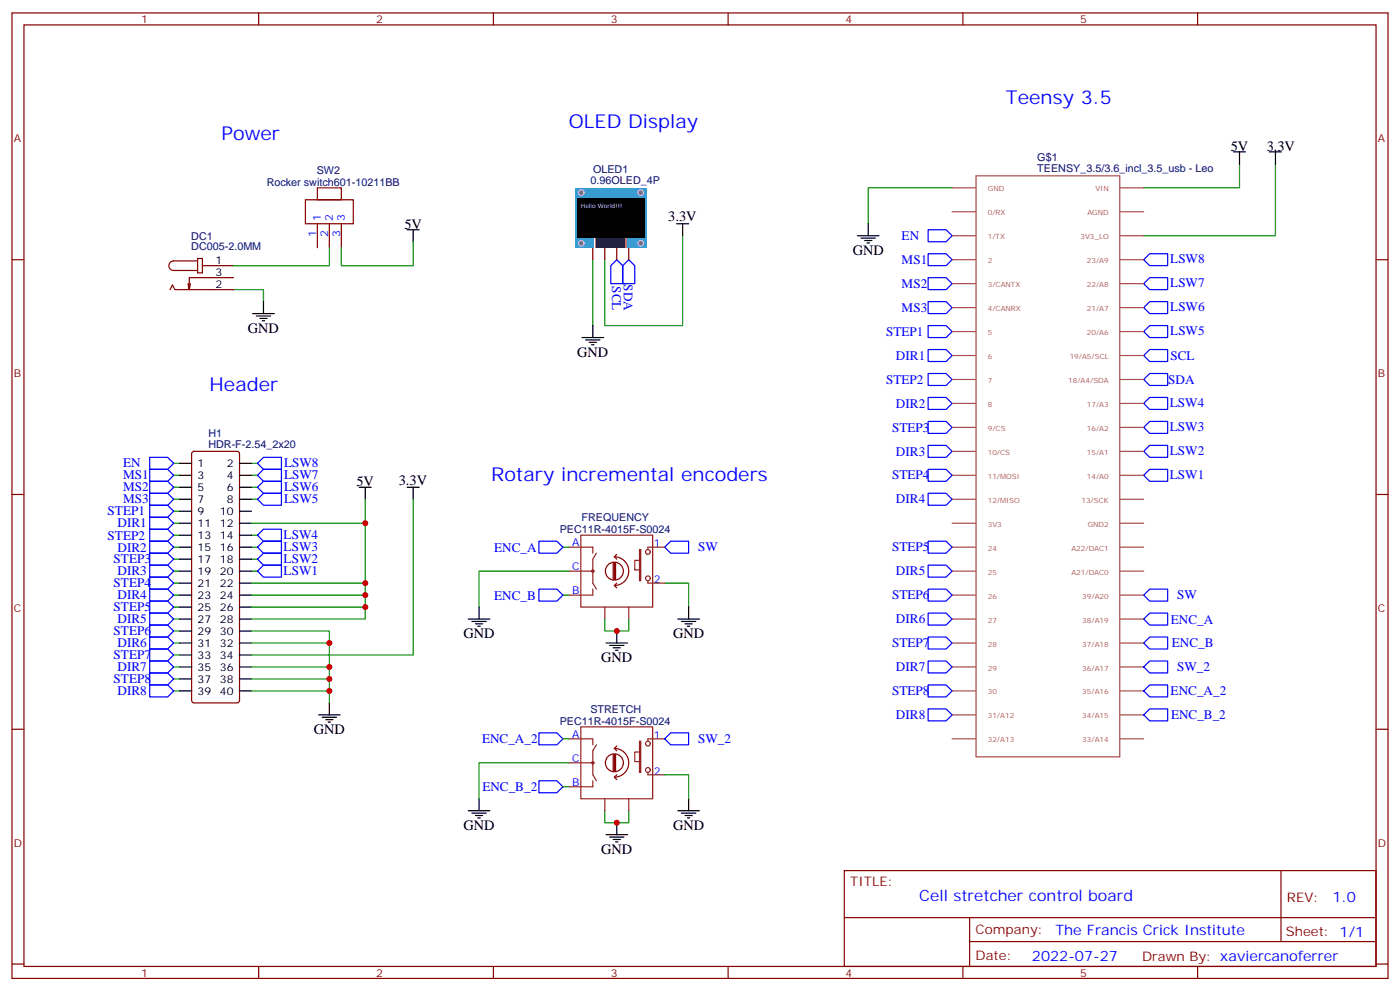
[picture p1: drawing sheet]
<svg xmlns="http://www.w3.org/2000/svg" width="412mm" height="292mm" viewBox="0 0 412 292" stroke-linecap="round" stroke-linejoin="round" font-family="sans-serif">
<g fill="none" stroke="#870000" stroke-width=".35">
<path d="M3.5 3.8h405.4v284.3h-405.4zM7.1 7.3h398.2v277.3h-398.2zM76.2 3.8v3.5M145.3 3.8v3.5M214.5 3.8v3.5M283.6 3.8v3.5M352.8 3.8v3.5M3.5 76.5h3.6M58.2 76.1h1.4v4.3h-1.4zM58.2 76.8h-7a1.41 1.41 0 0 0-1.5 1.4 1.41 1.41 0 0 0 1.5 1.5h7M59.6 78.2h9.2M174.6 73v3.5"/>
<path d="M178.2 73v3.5M181.7 73v3.5M185.2 73v3.5M405.3 76.5h3.6M50.1 85.3l.7-1.4 .7 1.4h17.3M56.1 83.5l-.4 1.8M68.8 81.8h-13.1v3.5l-.3-1.8M3.5 145.6h3.6M405.3 145.6h3.6M3.5 214.8h3.6M405.3 214.8h3.6M248.7 256.4h156.6v28.2h-156.6z"/>
<path d="M377.3 256.4v20.9M248.7 270.2h156.5M285.6 277.3h119.6M285.6 270.2v14.2M3.5 283.9h3.6M76.2 284.6v3.5M145.3 284.6v3.5M214.5 284.6v3.5M283.6 284.6v3.5M352.8 284.6v3.5M405.3 283.9h3.6"/>
</g>
<path d="M280.5 55.3h-24.7v10.6M365.1 48.3v7h-28.2M375.7 48.3v21.1h-38.8M174.6 76.5v19.4M201.1 69.4v26.5h-22.9v-19.4M68.8 85.3h8.8v3.5M165.8 175.3h1.8M165.8 161.1h1.8M167.6 168.2h-26.5v10.6M195.8 171.7h7v7.1" fill="none" stroke="#008700" stroke-width=".35"/>
<g fill="none" stroke="#00f" stroke-width=".35">
<path d="M181.7 76.5l1.7 1.7v5.3h-3.5v-5.3zM185.2 76.5l1.8 1.7v5.3h-3.6v-5.3zM273.4 74.7h5.3l1.8 1.8-1.8 1.7h-5.3zM273.4 67.7h5.3l1.8 1.7-1.8 1.8h-5.3zM338.7 74.7h5.3v3.5h-5.3l-1.8-1.7zM273.4 95.9h5.3l1.8 1.7-1.8 1.8h-5.3zM273.4 88.8h5.3l1.8 1.8-1.8 1.8h-5.3zM273.4 81.8h5.3l1.8 1.7-1.8 1.8h-5.3zM336.9 90.6l1.8-1.8h5.3v3.6h-5.3zM336.9 97.6l1.8-1.7h5.3v3.5h-5.3zM338.7 81.8h5.3v3.5h-5.3l-1.8-1.8zM273.4 117.1h5.3l1.8 1.7-1.8 1.8h-5.3z"/>
<path d="M273.4 110h5.3l1.8 1.8-1.8 1.7h-5.3zM273.4 102.9h5.3l1.8 1.8-1.8 1.8h-5.3zM336.9 111.8l1.8-1.8h5.3v3.5h-5.3zM336.9 104.7l1.8-1.8h5.3v3.6h-5.3zM336.9 118.8l1.8-1.7h5.3v3.5h-5.3zM273.4 138.2h5.3l1.8 1.8-1.8 1.7h-5.3zM273.4 131.2h5.3l1.8 1.7-1.8 1.8h-5.3zM273.4 124.1h5.3l1.8 1.8-1.8 1.7h-5.3zM338.7 124.1h5.3v3.5h-5.3l-1.8-1.7zM338.7 131.2h5.3v3.5h-5.3l-1.8-1.8zM338.7 138.2h5.3v3.5h-5.3l-1.8-1.7zM158.7 159.4h5.3l1.8 1.7-1.8 1.8h-5.3z"/>
<path d="M273.4 159.4h5.3l1.8 1.7-1.8 1.8h-5.3zM273.4 145.3h5.3l1.8 1.7-1.8 1.8h-5.3zM158.7 173.5h5.3l1.8 1.8-1.8 1.7h-5.3zM195.8 161.1l1.8-1.7h5.2v3.5h-5.2zM273.4 173.5h5.3l1.8 1.8-1.8 1.7h-5.3zM273.4 166.4h5.3l1.8 1.8-1.8 1.8h-5.3zM336.9 175.3l1.8-1.8h5.3v3.5h-5.3zM273.4 194.7h5.3l1.8 1.7-1.8 1.8h-5.3zM273.4 187.6h5.3l1.8 1.8-1.8 1.7h-5.3zM273.4 180.6h5.3l1.8 1.7-1.8 1.8h-5.3zM336.9 182.3l1.8-1.7h5.3v3.5h-5.3zM336.9 189.4l1.8-1.8h5.3v3.5h-5.3z"/>
<path d="M273.4 208.8h5.3l1.8 1.7-1.8 1.8h-5.3zM273.4 201.7h5.3l1.8 1.8-1.8 1.7h-5.3z"/>
</g>
<g fill="none" stroke="#000" stroke-width=".35">
<path d="M363.4 44.7h3.5M365.1 44.7v3.6M373.9 44.7h3.6M375.7 44.7v3.6M119.9 67.7h3.6M121.7 67.7v3.5M199.3 65.9h3.5M201.1 65.9v3.5M252.6 69.4h6.3M253.6 70.1h4.3M254.7 70.8h2.1M255.4 71.5h.7"/>
<path d="M255.8 65.9v3.5M74.4 92.4h6.4M75.5 93.1h4.2M76.6 93.8h2.1M77.3 94.5h.7M77.6 88.8v3.6M171.4 99.4h6.4M174.6 95.9v3.5M172.5 100.1h4.2M173.6 100.8h2.1M174.3 101.5h.7M141.1 178.8v3.5"/>
<path d="M202.8 178.8v3.5M137.9 182.3h6.4M139 183h4.2M140.1 183.7h2.1M140.8 184.4h.7M199.7 182.3h6.3M200.7 183h4.3M201.8 183.7h2.1M202.5 184.4h.7"/>
</g>
<g fill="none" stroke="#a64a4a" stroke-width=".35">
<path d="M280.5 55.3h6.9M287.5 51.8h42.3v171.1h-42.3zM330 55.3h6.9M280.5 69.4h6.9M280.5 76.5h6.9M280.5 62.4h6.9M330 69.4h6.9M330 76.5h6.9M330 62.4h6.9M280.5 83.5h6.9M280.5 90.6h6.9M280.5 97.6h6.9"/>
<path d="M330 83.5h6.9M330 90.6h6.9M330 97.6h6.9M280.5 104.7h6.9M280.5 111.8h6.9M280.5 118.8h6.9M330 104.7h6.9M330 111.8h6.9M330 118.8h6.9M280.5 125.9h6.9M280.5 132.9h6.9M280.5 140h6.9"/>
<path d="M330 125.9h6.9M330 132.9h6.9M330 140h6.9M280.5 147h6.9M280.5 154.1h6.9M330 147h6.9M330 154.1h6.9M280.5 161.1h6.9M280.5 168.2h6.9M280.5 175.3h6.9M330 161.1h6.9M330 168.2h6.9"/>
<path d="M330 175.3h6.9M280.5 182.3h6.9M280.5 189.4h6.9M280.5 196.4h6.9M330 182.3h6.9M330 189.4h6.9M330 196.4h6.9M280.5 203.5h6.9M280.5 210.5h6.9M280.5 217.6h6.9M330 203.5h6.9M330 210.5h6.9"/>
<path d="M330 217.6h6.9"/>
</g>
<g fill="none" stroke="#8c2424" stroke-width=".35">
<path d="M171.1 157.6h21.2v21.2h-21.2zM167.6 161.1h7v1.8M167.6 168.2h7M174.6 173.5v1.8h-7M175.7 162.9l-1.1 1.8v7l1.1 1.8M178.2 178.8v3.5M185.2 178.8v3.5M188.4 161.9h.3v9.1h-.3zM188.4 165h-1.4v2.9h1.4M190.9 171v.7h4.9M195.8 161.1h-4.9v.8"/>
<circle cx="174.6" cy="168.2" r=".35"/>
<circle cx="190.9" cy="170.3" r=".71"/>
<circle cx="190.9" cy="162.6" r=".71"/>
</g>
<path d="M180.6 165.7v5M181 164a4.2 4.2 0 0 1 4.2 4.2 4.2 4.2 0 0 1-4.2 4.2M181 172.4l.7 .7M181 165.7v5M181 164l.7 .7M181.3 165.7v5M181.7 171.7l-.7 .7M181.7 163.3l-.7 .7M183.6 168.2a2.65 2.65 0 0 0-3.7-2.4 2.65 2.65 0 0 0-.6 4.4 2.65 2.65 0 0 0 4.2-1.3l.1-.6" fill="none" stroke="#850000" stroke-width=".35"/>
<path d="M169.3 55.3h21.2v17.7h-21.2z" fill="#39f"/>
<g fill="#666" stroke="#ccc" stroke-width=".35">
<circle cx="171.2" cy="71.6" r=".81"/>
<circle cx="188.7" cy="71.6" r=".81"/>
<circle cx="171.2" cy="56.7" r=".81"/>
<circle cx="188.7" cy="56.7" r=".81"/>
</g>
<path d="M175.2 70.1h9.5v2.9h-9.5z" fill="#fff"/>
<g fill="#fc0">
<path d="M175.2 70.1h.5v2.9h-.5z"/>
<path d="M184.1 70.1h.5v2.9h-.5z"/>
</g>
<path d="M175.8 70.1h8.3v2.9h-8.3z" fill="#333"/>
<path d="M170 58.5h19.8v11.7h-19.8z" fill="#000"/>
<g fill="none" stroke="#000" stroke-width=".35">
<path d="M52.9 136.5h3.5M52.9 140h3.5M70.6 136.5h3.5M70.6 140h3.5M52.9 143.5h3.5M52.9 147h3.5M52.9 150.6h3.5M52.9 154.1h3.5M52.9 157.6h3.5M70.6 143.5h3.5M70.6 147h3.5M70.6 150.6h3.5"/>
<path d="M70.6 154.1h3.5M70.6 157.6h3.5M105.8 143.5h3.6M107.6 143.5v3.5M119.9 143.5h3.6M121.7 143.5v3.5M52.9 161.1h3.5M52.9 164.7h3.5M52.9 168.2h3.5M52.9 171.7h3.5M52.9 175.3h3.5M52.9 178.8h3.5"/>
<path d="M70.6 161.1h3.5M70.6 164.7h3.5M70.6 168.2h3.5M70.6 171.7h3.5M70.6 175.3h3.5M70.6 178.8h3.5M52.9 182.3h3.5M52.9 185.8h3.5M52.9 189.4h3.5M52.9 192.9h3.5M52.9 196.4h3.5M52.9 200h3.5"/>
<path d="M70.6 182.3h3.5M70.6 185.8h3.5M70.6 189.4h3.5M70.6 192.9h3.5M70.6 196.4h3.5M70.6 200h3.5M178.5 189.4h6.4M179.6 190.1h4.2M180.6 190.8h2.1M181.3 191.5h.7M181.7 185.8v3.6M52.9 203.5h3.5"/>
<path d="M70.6 203.5h3.5M93.8 210.5h6.4M94.9 211.2h4.2M96 211.9h2.1M96.7 212.7h.7M97 207v3.5M137.9 238.8h6.4M139 239.5h4.2M141.1 235.2v3.6M199.7 238.8h6.3M200.7 239.5h4.3M202.8 235.2v3.6"/>
<path d="M140.1 240.2h2.1M140.8 240.9h.7M178.5 245.8h6.4M179.6 246.5h4.2M180.6 247.2h2.1M181.3 247.9h.7M181.7 242.3v3.5M201.8 240.2h2.1M202.5 240.9h.7"/>
</g>
<g fill="none" stroke="#008700" stroke-width=".35">
<path d="M97 73v5.2h-28.2M121.7 71.2v7h-21.2v-5.2M51.2 140h1.7M51.2 136.5h1.7M74.1 140h1.7M74.1 136.5h1.7M51.2 157.6h1.7M51.2 154.1h1.7M51.2 150.6h1.7M51.2 147h1.7M51.2 143.5h1.7M74.1 157.6h1.7"/>
<path d="M74.1 154.1h33.5M74.1 147h1.7M74.1 143.5h1.7M107.6 147v35.3h-33.5M121.7 147v45.9h-47.6M51.2 161.1h1.7M51.2 164.7h1.7M51.2 168.2h1.7M51.2 178.8h1.7M51.2 175.3h1.7M51.2 171.7h1.7M74.1 161.1h1.7"/>
<path d="M74.1 164.7h1.7M74.1 168.2h1.7M74.1 178.8h33.5M74.1 175.3h33.5M74.1 171.7h33.5M51.2 200h1.7M51.2 196.4h1.7M51.2 192.9h1.7M51.2 189.4h1.7M51.2 185.8h1.7M51.2 182.3h1.7M74.1 200h22.9v7"/>
<path d="M74.1 196.4h22.9v3.6M74.1 189.4h22.9v7M74.1 185.8h22.9v3.6M178.2 182.3v3.5h7v-3.5M51.2 203.5h1.7M74.1 203.5h22.9M165.8 217.6h1.8M165.8 231.7h1.8M167.6 224.6h-26.5v10.6M178.2 238.8v3.5h7v-3.5M195.8 228.2h7v7"/>
</g>
<g fill="none" stroke="#00f" stroke-width=".35">
<path d="M44.1 138.2h5.3l1.8 1.8-1.8 1.7h-5.3zM44.1 134.7h5.3l1.8 1.8-1.8 1.7h-5.3zM75.8 140l1.8-1.8h5.3v3.5h-5.3zM75.8 136.5l1.8-1.8h5.3v3.5h-5.3zM44.1 159.4h5.3l1.8 1.7-1.8 1.8h-5.3zM44.1 155.9h5.3l1.8 1.7-1.8 1.8h-5.3zM44.1 152.3h5.3l1.8 1.8-1.8 1.8h-5.3zM44.1 148.8h5.3l1.8 1.8-1.8 1.7h-5.3zM44.1 145.3h5.3l1.8 1.7-1.8 1.8h-5.3zM44.1 141.7h5.3l1.8 1.8-1.8 1.8h-5.3zM75.8 157.6l1.8-1.7h5.3v3.5h-5.3zM75.8 147l1.8-1.7h5.3v3.5h-5.3z"/>
<path d="M75.8 143.5l1.8-1.8h5.3v3.6h-5.3zM44.1 177h5.3l1.8 1.8-1.8 1.8h-5.3zM44.1 173.5h5.3l1.8 1.8-1.8 1.7h-5.3zM44.1 170h5.3l1.8 1.7-1.8 1.8h-5.3zM44.1 166.4h5.3l1.8 1.8-1.8 1.8h-5.3zM44.1 162.9h5.3l1.8 1.8-1.8 1.7h-5.3zM75.8 168.2l1.8-1.8h5.3v3.6h-5.3zM75.8 164.7l1.8-1.8h5.3v3.5h-5.3zM75.8 161.1l1.8-1.7h5.3v3.5h-5.3zM44.1 198.2h5.3l1.8 1.8-1.8 1.7h-5.3zM44.1 194.7h5.3l1.8 1.7-1.8 1.8h-5.3zM44.1 191.1h5.3l1.8 1.8-1.8 1.8h-5.3z"/>
<path d="M44.1 187.6h5.3l1.8 1.8-1.8 1.7h-5.3zM44.1 184.1h5.3l1.8 1.7-1.8 1.8h-5.3zM44.1 180.6h5.3l1.8 1.7-1.8 1.8h-5.3zM338.7 194.7h5.3v3.5h-5.3l-1.8-1.8zM44.1 201.7h5.3l1.8 1.8-1.8 1.7h-5.3zM158.7 215.8h5.3l1.8 1.8-1.8 1.8h-5.3zM197.6 215.8h5.2v3.6h-5.2l-1.8-1.8zM336.9 203.5l1.8-1.8h5.3v3.5h-5.3zM336.9 210.5l1.8-1.7h5.3v3.5h-5.3zM158.7 229.9h5.3l1.8 1.8-1.8 1.8h-5.3z"/>
</g>
<path d="M90 58.8h14.1v7.1h-14.1zM93.5 55.3h7v3.5h-7zM93.5 65.9v7.1M97 65.9v7.1M100.5 65.9v7.1M56.7 133.1l.4-.2h12.7l.5 .2 .3 .5v72.7l-.3 .5-.5 .2h-12.7l-.4-.2-.3-.5v-72.7z" fill="none" stroke="#870000" stroke-width=".35"/>
<g fill="none" stroke="#8c2424" stroke-width=".35">
<path d="M167.6 217.6h7v1.8M171.1 214.1h21.2v21.1h-21.2zM175.7 219.4l-1.1 1.7v7.1l1.1 1.7M188.4 218.3h.3v9.2h-.3zM195.8 217.6h-4.9v.7M167.6 224.6h7M174.6 229.9v1.8h-7M178.2 235.2v3.6M185.2 235.2v3.6M188.4 221.5h-1.4v2.8h1.4M190.9 227.5v.7h4.9"/>
<circle cx="190.9" cy="219" r=".71"/>
<circle cx="174.6" cy="224.6" r=".35"/>
<circle cx="190.9" cy="226.8" r=".71"/>
</g>
<path d="M181.7 219.7l-.7 .7M180.6 222.2v4.9M181 220.4a4.2 4.2 0 0 1 4.2 4.2 4.2 4.2 0 0 1-4.2 4.3M181 228.9l.7 .7M181 222.2v4.9M181 220.4l.7 .7M181.3 222.2v4.9M181.7 228.2l-.7 .7M183.6 224.6a2.65 2.65 0 0 0-3.7-2.4 2.65 2.65 0 0 0-.6 4.5 2.65 2.65 0 0 0 4.2-1.3l.1-.6" fill="none" stroke="#850000" stroke-width=".35"/>
<g fill="#c00">
<circle cx="97" cy="203.5" r=".88"/>
<circle cx="97" cy="200" r=".88"/>
<circle cx="97" cy="196.4" r=".88"/>
<circle cx="97" cy="189.4" r=".88"/>
<circle cx="107.6" cy="178.8" r=".88"/>
<circle cx="107.6" cy="175.3" r=".88"/>
<circle cx="107.6" cy="171.7" r=".88"/>
<circle cx="107.6" cy="154.1" r=".88"/>
<circle cx="181.7" cy="185.8" r=".88"/>
<circle cx="181.7" cy="242.3" r=".88"/>
</g>
<g font-size="5.6" fill="#00f">
<text x="296.3" y="30.6">Teensy 3.5</text>
<text x="65.3" y="41.2">Power</text>
<text x="167.6" y="37.7">OLED Display</text>
<text x="61.7" y="115.3">Header</text>
<text x="144.6" y="141.7">Rotary incremental encoders</text>
</g>
<text font-size="4.6" fill="#00f" x="270.8" y="265.4">Cell stretcher control board</text>
<g font-size="4.2">
<text x="362.5" y="44.4">5V</text>
<text x="373.1" y="44.4">3.3V</text>
<text x="196.8" y="65.2">3.3V</text>
<text x="119.1" y="67.3">5V</text>
<text x="251.2" y="75.1">GND</text>
<text x="73" y="98">GND</text>
<text x="170" y="105.1">GND</text>
<text x="105" y="143.2">5V</text>
<text x="117.5" y="142.8">3.3V</text>
<text x="136.5" y="188">GND</text>
<text x="198.3" y="188">GND</text>
<text x="177.1" y="195">GND</text>
<text x="92.4" y="216.2">GND</text>
<text x="136.5" y="244.4">GND</text>
<text x="198.3" y="244.4">GND</text>
<text x="177.1" y="251.5">GND</text>
</g>
<g font-size="4.2" fill="#00f">
<text x="392.5" y="265.7">1.0</text>
<text x="310.9" y="275.2">The Francis Crick Institute</text>
<text x="304" y="283">2022-07-27</text>
</g>
<g font-size="3.9" fill="#00f">
<text x="265.6" y="70.7">EN</text>
<text x="265.6" y="77.7">MS1</text>
<text x="344.7" y="77.4">LSW8</text>
<text x="183.8" y="83.7" transform="rotate(90 183.8 83.7)">SDA</text>
<text x="180.3" y="84.3" transform="rotate(90 180.3 84.3)">SCL</text>
<text x="265.6" y="84.8">MS2</text>
<text x="344.7" y="84.5">LSW7</text>
<text x="265.6" y="91.8">MS3</text>
<text x="344.7" y="91.6">LSW6</text>
<text x="261" y="98.9">STEP1</text>
<text x="344.7" y="98.6">LSW5</text>
<text x="263.9" y="105.9">DIR1</text>
<text x="344.8" y="106.1">SCL</text>
<text x="261" y="113">STEP2</text>
<text x="344.1" y="113.2">SDA</text>
<text x="344.6" y="120">LSW4</text>
<text x="263.9" y="120.1">DIR2</text>
<text x="262.8" y="127.1">STEP3</text>
<text x="344.6" y="127">LSW3</text>
<text x="36.3" y="137.7">EN</text>
<text x="83.7" y="137.4">LSW8</text>
<text x="263.9" y="134.2">DIR3</text>
<text x="344.6" y="134.1">LSW2</text>
<text x="36.3" y="141.2">MS1</text>
<text x="83.7" y="140.9">LSW7</text>
<text x="262.8" y="141.2">STEP4</text>
<text x="344.6" y="141.1">LSW1</text>
<text x="36.3" y="148.3">MS3</text>
<text x="36.3" y="144.7">MS2</text>
<text x="83.7" y="148">LSW5</text>
<text x="83.7" y="144.5">LSW6</text>
<text x="263.9" y="148.3">DIR4</text>
<text x="31.7" y="151.8">STEP1</text>
<text x="34.6" y="155.3">DIR1</text>
<text x="31.7" y="158.9">STEP2</text>
<text x="83.6" y="158.8">LSW4</text>
<text x="33.5" y="165.9">STEP3</text>
<text x="34.6" y="162.4">DIR2</text>
<text x="83.6" y="165.8">LSW2</text>
<text x="83.6" y="162.3">LSW3</text>
<text x="145.6" y="162.5">ENC_A</text>
<text x="205.7" y="162.3">SW</text>
<text x="262.8" y="162.4">STEP5</text>
<text x="33.5" y="173">STEP4</text>
<text x="34.6" y="169.5">DIR3</text>
<text x="83.6" y="169.4">LSW1</text>
<text x="263.9" y="169.5">DIR5</text>
<text x="34.6" y="176.5">DIR4</text>
<text x="145.6" y="176.6">ENC_B</text>
<text x="262.8" y="176.5">STEP6</text>
<text x="346.8" y="176.4">SW</text>
<text x="33.5" y="180">STEP5</text>
<text x="34.6" y="183.6">DIR5</text>
<text x="263.9" y="183.6">DIR6</text>
<text x="344.9" y="183.6">ENC_A</text>
<text x="33.5" y="187.1">STEP6</text>
<text x="34.6" y="190.6">DIR6</text>
<text x="262.8" y="190.6">STEP7</text>
<text x="345.2" y="190.6">ENC_B</text>
<text x="33.5" y="194.2">STEP7</text>
<text x="34.6" y="197.7">DIR7</text>
<text x="263.9" y="197.7">DIR7</text>
<text x="346.8" y="197.6">SW_2</text>
<text x="33.5" y="201.2">STEP8</text>
<text x="34.6" y="204.7">DIR8</text>
<text x="262.8" y="204.7">STEP8</text>
<text x="344.8" y="204.7">ENC_A_2</text>
<text x="263.9" y="211.8">DIR8</text>
<text x="344.9" y="211.8">ENC_B_2</text>
<text x="142" y="218.9">ENC_A_2</text>
<text x="205.7" y="218.8">SW_2</text>
<text x="142.1" y="233">ENC_B_2</text>
</g>
<g font-size="3.9" fill="#800">
<text x="250.5" y="261">TITLE:</text>
<text x="379.1" y="265.7">REV:</text>
<text x="287.4" y="275.2">Company:</text>
<text x="378.7" y="275.8">Sheet: 1/1</text>
<text x="287.4" y="282.9">Date:</text>
<text x="336.4" y="282.9">Drawn By: xaviercanoferrer</text>
</g>
<g font-size="3.2" fill="#800">
<text x="41.6" y="6.8">1</text>
<text x="110.8" y="6.8">2</text>
<text x="179.9" y="6.8">3</text>
<text x="249.1" y="6.8">4</text>
<text x="318.2" y="6.8">5</text>
<text x="4.1" y="41.9">A</text>
<text x="405.9" y="41.9">A</text>
<text x="4.1" y="111.1">B</text>
<text x="405.9" y="111.1">B</text>
<text x="4.1" y="180.2">C</text>
<text x="405.9" y="180.2">C</text>
<text x="4.1" y="249.3">D</text>
<text x="405.9" y="249.3">D</text>
<text x="41.6" y="287.6">1</text>
<text x="110.8" y="287.6">2</text>
<text x="179.9" y="287.6">3</text>
<text x="249.1" y="287.6">4</text>
<text x="318.2" y="287.6">5</text>
</g>
<g font-size="3.2" fill="#000080">
<text x="305.6" y="47.5">G$1</text>
<text x="93.3" y="51.2">SW2</text>
<text x="174.7" y="51">OLED1</text>
<text x="305.6" y="50.7">TEENSY_3.5/3.6_incl_3.5_usb - Leo</text>
<text x="78.6" y="54.7">Rocker switch601-10211BB</text>
<text x="173.9" y="54.3">0.96OLED_4P</text>
<text x="56.3" y="70.5">DC1</text>
<text x="56.3" y="73.6">DC005-2.0MM</text>
<text x="61.4" y="128.6">H1</text>
<text x="61.4" y="131.9">HDR-F-2.54_2x20</text>
<text x="171.3" y="153.5">FREQUENCY</text>
<text x="164.9" y="157.1">PEC11R-4015F-S0024</text>
<text x="173.9" y="209.9">STRETCH</text>
<text x="164.9" y="213.5">PEC11R-4015F-S0024</text>
</g>
<g font-size="3.2" fill="#00f">
<text x="94.5" y="65.2" transform="rotate(-90 94.5 65.2)">1</text>
<text x="98.1" y="65.2" transform="rotate(-90 98.1 65.2)">2</text>
<text x="101.6" y="65.2" transform="rotate(-90 101.6 65.2)">3</text>
<text x="93.1" y="69.7" transform="rotate(-90 93.1 69.7)">1</text>
<text x="96.7" y="69.7" transform="rotate(-90 96.7 69.7)">2</text>
<text x="100.2" y="69.7" transform="rotate(-90 100.2 69.7)">3</text>
<text x="168.6" y="160.8">A</text>
<text x="192.6" y="161.1">1</text>
<text x="168.5" y="167.9">C</text>
<text x="192.6" y="171.7">2</text>
<text x="168.6" y="174.9">B</text>
<text x="168.6" y="217.2">A</text>
<text x="192.6" y="217.6">1</text>
<text x="168.5" y="224.3">C</text>
<text x="168.6" y="231.4">B</text>
<text x="192.6" y="228.2">2</text>
</g>
<g font-size="3.2">
<text x="63.5" y="77.9">1</text>
<text x="63.5" y="81.4">3</text>
<text x="63.5" y="84.9">2</text>
<text x="58.2" y="137.5">1</text>
<text x="66.8" y="137.5">2</text>
<text x="58.2" y="141">3</text>
<text x="66.8" y="141">4</text>
<text x="58.2" y="144.6">5</text>
<text x="58.2" y="148.1">7</text>
<text x="66.8" y="144.6">6</text>
<text x="66.8" y="148.1">8</text>
<text x="58.2" y="151.6">9</text>
<text x="58.2" y="155.2">11</text>
<text x="64.8" y="151.6">10</text>
<text x="64.8" y="155.2">12</text>
<text x="58.2" y="158.7">13</text>
<text x="64.8" y="158.7">14</text>
<text x="58.2" y="162.2">15</text>
<text x="58.2" y="165.7">17</text>
<text x="64.8" y="162.2">16</text>
<text x="64.8" y="165.7">18</text>
<text x="58.2" y="169.3">19</text>
<text x="58.2" y="172.8">21</text>
<text x="64.8" y="169.3">20</text>
<text x="64.8" y="172.8">22</text>
<text x="58.2" y="176.3">23</text>
<text x="58.2" y="179.8">25</text>
<text x="64.8" y="176.3">24</text>
<text x="64.8" y="179.8">26</text>
<text x="58.2" y="183.4">27</text>
<text x="64.8" y="183.4">28</text>
<text x="58.2" y="186.9">29</text>
<text x="58.2" y="190.4">31</text>
<text x="64.8" y="186.9">30</text>
<text x="64.8" y="190.4">32</text>
<text x="58.2" y="194">33</text>
<text x="58.2" y="197.5">35</text>
<text x="64.8" y="194">34</text>
<text x="64.8" y="197.5">36</text>
<text x="58.2" y="201">37</text>
<text x="64.8" y="201">38</text>
<text x="58.2" y="204.5">39</text>
<text x="64.8" y="204.5">40</text>
</g>
<g font-size="2.1" fill="#a54b4b">
<text x="291" y="56.4">GND</text>
<text x="322.7" y="56.4">VIN</text>
<text x="291" y="63.4">0/RX</text>
<text x="320.3" y="63.4">AGND</text>
<text x="291" y="70.5">1/TX</text>
<text x="318.3" y="70.5">3V3_LO</text>
<text x="291" y="77.5">2</text>
<text x="320.2" y="77.5">23/A9</text>
<text x="291" y="84.6">3/CANTX</text>
<text x="320.2" y="84.6">22/A8</text>
<text x="291" y="91.6">4/CANRX</text>
<text x="320.2" y="91.6">21/A7</text>
<text x="291" y="98.7">5</text>
<text x="320.2" y="98.7">20/A6</text>
<text x="291" y="105.7">6</text>
<text x="315.1" y="105.7">19/A5/SCL</text>
<text x="291" y="112.8">7</text>
<text x="314.7" y="112.8">18/A4/SDA</text>
<text x="291" y="119.9">8</text>
<text x="320.2" y="119.9">17/A3</text>
<text x="291" y="126.9">9/CS</text>
<text x="320.2" y="126.9">16/A2</text>
<text x="291" y="134">10/CS</text>
<text x="320.2" y="134">15/A1</text>
<text x="291" y="141">11/MOSI</text>
<text x="320.2" y="141">14/A0</text>
<text x="291" y="148.1">12/MISO</text>
<text x="318.6" y="148.1">13/SCK</text>
<text x="291" y="155.1">3V3</text>
<text x="320.4" y="155.1">GND2</text>
<text x="291" y="162.2">24</text>
<text x="315.6" y="162.2">A22/DAC1</text>
<text x="291" y="169.2">25</text>
<text x="315.6" y="169.2">A21/DAC0</text>
<text x="291" y="176.3">26</text>
<text x="318.8" y="176.3">39/A20</text>
<text x="291" y="183.4">27</text>
<text x="318.8" y="183.4">38/A19</text>
<text x="291" y="190.4">28</text>
<text x="318.8" y="190.4">37/A18</text>
<text x="291" y="197.5">29</text>
<text x="318.8" y="197.5">36/A17</text>
<text x="291" y="204.5">30</text>
<text x="318.8" y="204.5">35/A16</text>
<text x="291" y="211.6">31/A12</text>
<text x="318.8" y="211.6">34/A15</text>
<text x="291" y="218.6">32/A13</text>
<text x="318.8" y="218.6">33/A14</text>
</g>
<text font-size="1.8" fill="#fff" x="171.1" y="61.3">Hello World!!!</text>
</svg>
